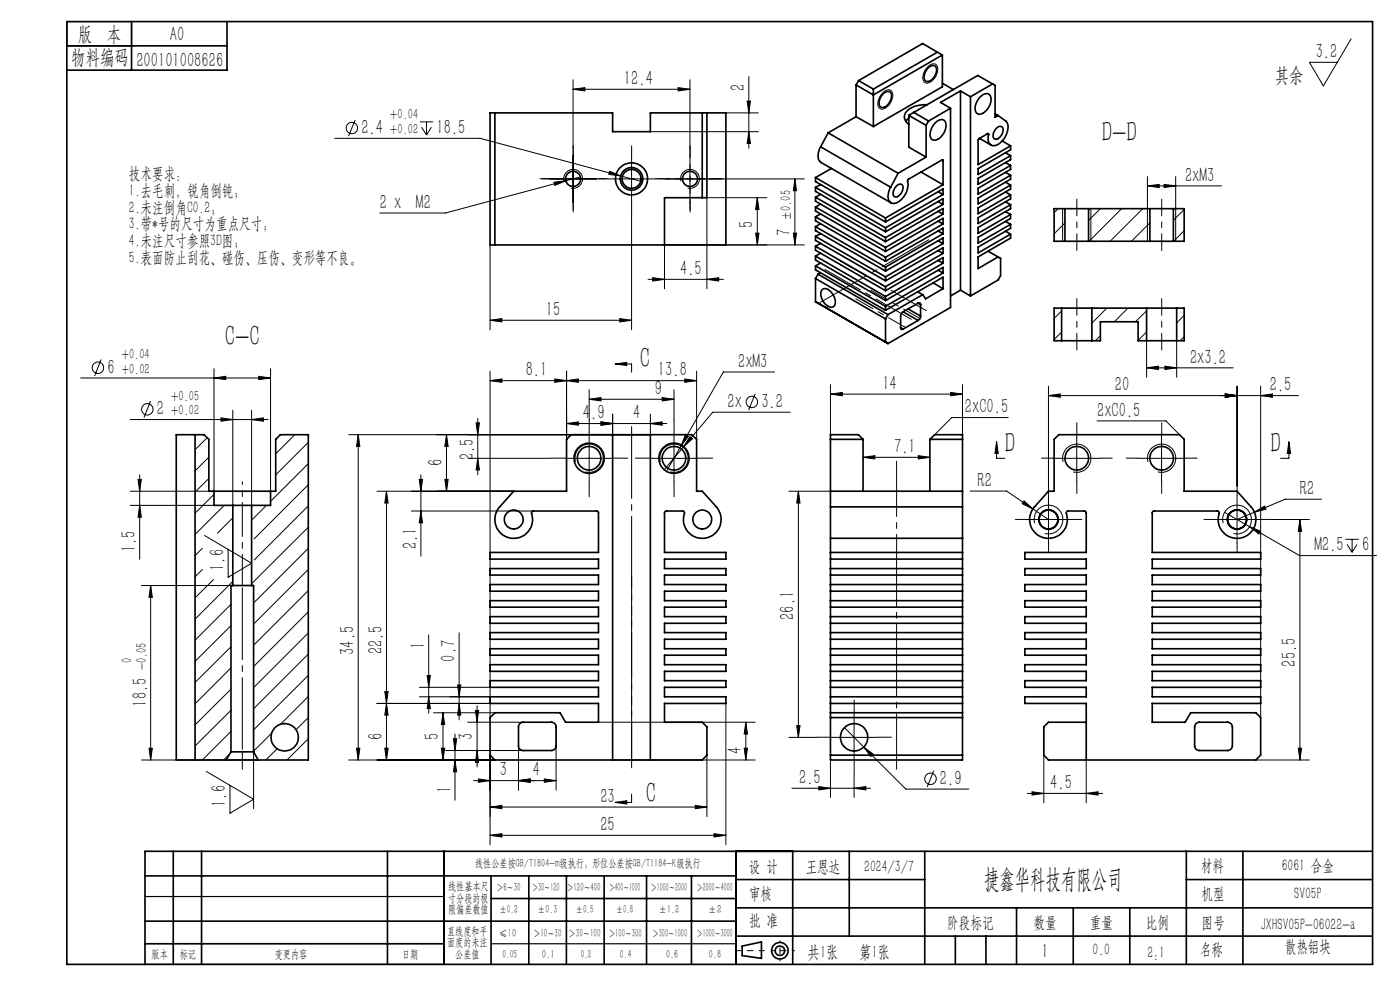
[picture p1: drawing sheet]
<svg xmlns="http://www.w3.org/2000/svg" width="297mm" height="210mm" viewBox="0 0 297 210" stroke-linecap="round" stroke-linejoin="round" font-family="sans-serif">
<g fill="none" stroke="#000" stroke-width=".21">
<path d="M121.6 18.9l2.5-.3v.7zM121.6 16.9v14.5M121.6 18.9h24.8M143.9 18.6l2.5 .3-2.5 .4zM146.4 16.9v14.5M158.9 16.3v15.2M187.4 19.6a1.09 1.09 0 0 1 1-.6 1.09 1.09 0 0 1 1 .8 3.1 3.1 0 0 1-2.3 3.4 1.3 1.3 0 0 1-.7-2l.4-1zM196.8 14.2a1.19 1.19 0 0 1 2-.2 2.89 2.89 0 0 1-2.3 3.6 1.47 1.47 0 0 1-.5-2.1zM286.6 8.2l-5.9 10-2.9-5h5.9M71 29.3h30.8l29.9 8M75.4 25.4l-1.5 3.5M89.1 25.9h2.8"/>
<path d="M89.4 27l1.1 1.6M90.5 25.9v2.7M91.5 27l-1 1.6M116.6 38h10M117.5 38.7l2.6-.4-2.4 1zM119.7 38.4a1.99 1.99 0 0 1 1.8-2.4 1.99 1.99 0 0 1 2.1 2.2 1.99 1.99 0 0 1-2.5 1.7M120.1 38.3l-25.6 6.9h-13.9M121.6 32.9v10.1M123.1 37.5l-3 .8M129 38h10M129.3 36.3l2.4 1-2.5-.3zM131.7 37.3l4.6 1.3"/>
<path d="M134 32.9v10.1M138 27.9h22.9M141 38h29.6M144.5 38.4a1.99 1.99 0 0 1 1.8-2.4 1.99 1.99 0 0 1 2.1 2.2 1.99 1.99 0 0 1-2.5 1.7M146.4 32.9v10.1M154 23.9h6.9M158.5 21.4h.7l-.3 2.5zM158.9 27.9l.3 2.5h-.7zM168.6 38l.4 2.5h-.7zM168.6 38v14M243.4 39.4l2.5-.3v.7zM243.4 37.5v13.7"/>
<path d="M243.4 39.4h15.8M246.9 39.1l2.5 .3-2.5 .4zM249.4 37.5v13.7M104 52v17.9M134 44.9v25M137.5 59.3h16M138.5 58.9l2.5 .4-2.5 .3zM140.5 52h30.1M141 52v9.3M150 59.3l2.5-.4v.7zM160.3 49.5h.7l-.3 2.5zM160.7 41.9l.3 2.5h-.7z"/>
<path d="M160.7 41.9v10.1M162.7 41.9h-12.7v19.4M168.3 49.5h.7l-.4 2.5zM224.5 44.3l-.9 .8M225.4 44.3v6.9M225.9 47.3l-2.3 2.3M231.4 44.3v6.9M233.4 44.3l-2.5 2.5M237.9 44.3l-6.9 6.9M242.4 44.3l-6.9 6.9M243.9 47.3l-3.9 3.9M251.2 44.4l-2.3 2.3"/>
<path d="M251.2 48.9l-2.2 2.3M21.4 76.3l-1.3 3.5M45.4 78.2v26h-17.8M54.9 79.8l2.5 .4-2.5 .3zM57.4 78.2v26M104 67.9l2.5-.3v.7zM104 78.7v73.5M104 67.9h30M120.2 78.7v14.5M130.5 77.2h3.5v1.7M130.5 77.2l2.5-.3v.6zM131.5 67.6l2.5 .3-2.5 .4z"/>
<path d="M147.8 78.7v14.5M164.3 78.9h-10.8l-9 15.7M225.2 66l-1.6 1.5M225.2 70.4l-1.6 1.6M233.4 71.2l-1 1.1M234.8 65.4l-3.2 3.1M239.3 65.4l-2.9 2.9M243.2 78l2.5-.3v.7zM243.2 72.3v7.7M243.2 78h18.4M243.2 65.9l-2.3 2.4M243.2 70.4l-1.8 1.8"/>
<path d="M247.1 77.7l2.5 .3-2.5 .4zM249.6 72.3v7.7M251.2 66.9l-1.6 1.6M251.2 71.4l-.8 .9M17.1 80.2h40.3M27.6 89h29.3M31.9 85.1l-1.3 3.5M44 92.8l-2.6 2.6M44.3 97l-2.9 2.9M45.4 80.2l2.5-.4v.7zM46.9 88.6l2.5 .4-2.5 .4zM49.4 87v20.2"/>
<path d="M53.4 89l2.5-.4v.8zM53.4 87v20.2M62.5 92.2l-4 4.1M65.4 93.8l-6.9 6.9M65.4 98.3l-8 8.1M76 92.2l.3 2.5h-.7zM76 92.2v69M94.7 92.2l.4 2.5h-.7zM94.7 92.2v12M99.4 97.2h17.4M101 89.7h.7l-.3 2.5zM101.4 97.2l.3 2.5h-.7z"/>
<path d="M101.4 88.7v12M104 80.7l2.5-.3v.7zM104 80.7h43.8M117.7 80.4l2.5 .3-2.5 .4zM120 97.2h10M120.2 89.8l2.5-.3v.7zM120.2 89.8h21.3M120.2 80.7l2.5-.3v.7zM122.1 98a3 3 0 0 1 2.6-3.8 3 3 0 0 1 3.3 3.3 3 3 0 0 1-3.8 2.6M125 84.7l2.5-.4v.7zM125 82.7v6.3M125 92.2v10"/>
<path d="M125 84.7h18M127.5 89.5l2.5 .3-2.5 .4zM130 87.8v4.4M138 97.2h10M138 89.8l2.5-.3v.7zM138 87.8v4.4h-64M140.1 98a3 3 0 0 1 2.6-3.8 3 3 0 0 1 3.3 3.3 3 3 0 0 1-3.8 2.6M140.5 84.3l2.5 .4-2.5 .3zM143 82.7v6.3M143 92.2v10M144.5 94.6l-3 5.2M145.3 80.4l2.5 .3-2.5 .4z"/>
<path d="M145.4 92.2l.6 .4-1.5 2zM146.4 92.6l.5 .5-1.9 1.6zM160.2 83.5l-1.4 3.5M167.6 87.4h-16.4l-10.3 12.3M176.2 83.6l2.5-.4v.8zM176.2 81.6v25.9M176.2 83.6h28M183.1 97l2.5-.3v.7zM183.1 97h14.2M194.8 96.7l2.5 .3-2.5 .4zM201.7 83.2l2.5 .4-2.5 .4zM204.2 81.6v10.6"/>
<path d="M211.4 93.7l.4 2.5h-.7zM211.4 93.7v3.5h1.8M213.9 88.6h-12l-3.6 3.6M222.4 83.9l2.5-.3v.7zM222.4 81.9v21.2M222.4 83.9h53.1M223.4 97.2h10M225.5 98a3 3 0 0 1 2.7-3.8 3 3 0 0 1 3.2 3.3 3 3 0 0 1-3.8 2.6M228.4 92.2v10M232.7 89.3h14.6l2.9 2.9M241.4 97.2h10M243.5 98a3 3 0 0 1 2.7-3.8 3 3 0 0 1 3.2 3.3 3 3 0 0 1-3.8 2.6"/>
<path d="M246.4 92.2v10M259.9 83.6l2.5 .3-2.5 .4zM262.4 81.9v21.2M267.4 83.9l2.5-.3v.7zM267.4 81.9v70.3M273.4 93.7l.4 2.5h-.7zM273.4 93.7v3.5h-1.7M27.6 107.2h17.8M29.3 101.7h.7l-.4 2.5zM29.6 100.7v17.9M29.6 107.2l.4 2.5h-.7zM42.9 116.3l-1.5 1.6"/>
<path d="M43.4 113.6l10 5.9-5 2.9v-5.9M44.3 101.5l-2.9 2.9M45.4 104.9l-4 4M47.6 107.2l-6.2 6.2M49.4 109.8l-3.3 3.3M56.5 107.2l-3.1 3.1M65.4 102.8l-11.5 11.5M65.4 107.3l-11.5 11.5M65.4 111.8l-12 12M65.4 116.3l-11.6 11.6M80 104.2h29M82 104.2l.3 2.5h-.7z"/>
<path d="M82 104.2v57M87.3 108.4h25.8M88.9 101.7h.7l-.3 2.5zM89.3 108.4l.3 2.5h-.7zM89.3 100.7v17.3M94.4 101.7h.7l-.4 2.5zM167.4 104.2h8.8M169.4 104.2l.3 2.5h-.7zM169.4 104.2v52.2M205.8 104.2h7.7l8.9 6M217.2 106.2l1.9 1.7-2.2-1.1zM217.4 110.2h10"/>
<path d="M219.5 111a3 3 0 0 1 2.7-3.8 3 3 0 0 1 3.3 3.3 3 3 0 0 1-3.8 2.7M222.4 105.2v10M257.4 110.2h10M259.5 111a3.1 3.1 0 0 1 2.7-3.8 3.1 3.1 0 0 1 3.3 3.3 3.1 3.1 0 0 1-3.8 2.7M259.8 108.7l5.3 3M262.4 105.2v10M265.1 111.7l2.3 1-.3 .6zM265.1 111.7l10.6 6.2h16.3M266.1 108.6l2.2-1.3 .3 .7zM266.1 108.6l-3.7 1.6M269.5 110.2h8.3M275.8 110.2l.3 2.5h-.7z"/>
<path d="M275.8 110.2v51M280.4 105.9h-7.8l-6.5 2.7M285.4 114.4h2.8M285.8 115.5l1 1.6M286.8 114.4v2.7M287.9 115.5l-1.1 1.6M30 124.2h19M32 124.2l.3 2.5h-.7zM32 124.2v37M42.9 120.8l-1.5 1.5M45.3 122.9l-3.9 3.9M49 128.2l-7.6 7.6"/>
<path d="M49 132.7l-7.6 7.6M49 137.2l-7.6 7.6M49.4 123.3l-8 8M65.4 125.3l-11.6 11.6M65.4 120.8l-11.6 11.6M65.4 129.8l-11.6 11.6M65.4 134.3l-11.6 11.6M65.4 138.7l-11.6 11.6M90.9 134.6v16.7M97.4 134.2v18.5M31.6 158.7h.7l-.3 2.5zM48.8 159.9l-1.4 1.3"/>
<path d="M49 141.7l-7.6 7.6M49 146.2l-7.6 7.6M49 150.7l-7.6 7.5M49 155.1l-6.1 6.1M53.8 159.5v12M57.6 155.5l-3.8 3.8M58.8 158.8l-2.4 2.4M65.4 143.3l-11.6 11.5M65.4 147.7l-5.9 6M65.4 152.2l-2.6 2.6M65.4 156.7l-4.5 4.5M75.6 158.7h.7l-.3 2.5z"/>
<path d="M80 149.2h24M81.6 158.7h.7l-.3 2.5zM81.6 146.7h.7l-.3 2.5zM82 149.2l.3 2.5h-.7zM89 147.8h15M89 145.8h15M90.6 143.3h.7l-.4 2.5zM90.9 147.8l.4 2.5h-.7zM92 151.2h13M93.6 158.7h.7l-.3 2.5zM94 151.2v10M94 151.2l.3 2.5h-.7z"/>
<path d="M94.5 159.2h16.5M96.2 156.7h.7l-.4 2.5zM96.5 155.7v14M97.1 145.3h.7l-.4 2.5zM97.4 149.2l.4 2.5h-.7zM99.2 153.2h11.8M100.9 150.7h.6l-.3 2.5zM101.2 159.2l.3 2.5h-.6zM101.2 149.7v13M110 158.2v9.4M118 158.2v9.4M127 153.2h33.2"/>
<path d="M154 149.2v30M157.9 158.7h.7l-.4 2.5zM158.2 153.2l.4 2.5h-.7zM158.2 153.2v8M167.4 156.4h5.9M169 153.9h.7l-.3 2.5zM176.2 156.4h10M179.1 154.3l4.1 4.2M181.2 151.4v10M183.2 158.5l2 1.5-.5 .5zM183.2 158.5l9 8.9h13.3M275.4 158.7h.7l-.3 2.5z"/>
<path d="M30 161.2h24.8M43.8 163.6l10 5.9-5 3v-5.9M74 161.2h31M96.5 161.2l.4 2.5h-.7zM100.5 165.6h17.5M101.5 165.2l2.5 .4-2.5 .3zM104 171.2l2.5-.4v.7zM104 160.2v19M104 171.2h46M104 177.2l2.5-.4v.7zM104 177.2h50M110 165.6l2.5-.4v.7z"/>
<path d="M115.5 165.2l2.5 .4-2.5 .3zM130 161.2h30.2M130.5 170.2l2.5-.3v.7zM134 168.4v1.8h-3.5M147.5 170.8l2.5 .4-2.5 .3zM150 160.2v13M151.5 176.8l2.5 .4-2.5 .3zM168 167.2h16.7M173.7 166.9l2.5 .3-2.5 .4zM176.2 161.2v8M181.2 167.2l2.5-.3v.7zM181.2 164.3v4.9"/>
<path d="M198.1 163.5l-1.4 3.4M217.9 168.3h16M218.9 167.9l2.5 .4-2.5 .4zM221.4 160.2v10.1M230.4 168.3l2.5-.4v.8zM230.4 161.2v9.1M266.4 161.2h11.4"/>
<circle cx="74.6" cy="27.2" r="1.21"/>
<circle cx="20.8" cy="78" r="1.2"/>
<circle cx="31.3" cy="86.8" r="1.2"/>
<circle cx="159.5" cy="85.3" r="1.22"/>
<circle cx="197.4" cy="165.2" r="1.22"/>
</g>
<g fill="none" stroke="#000" stroke-width=".35">
<path d="M14.2 4.6h277v200h-277zM14.2 9.7h34M27.9 4.6v10.3M48.2 4.6v10.3h-34M181.6 18v6.8M182.1 17.1l3.2 1.8M182.1 17.1l-.5 .9M185.3 18.9v7.9M197 14.3l.1-.1a.92 .92 0 0 1 1.3-.2 .92 .92 0 0 1 .2 1.2 2.28 2.28 0 0 1-2.1 2.1 1.67 1.67 0 0 1 .1-2.5zM198.9 11.1l-13.6 7.8M198.9 11.1l1 .6M198.9 11.1l-3.2-1.9-13.6 7.9"/>
<path d="M199.9 11.7l-14.6 8.4-3.7-2.1M199.9 11.7v6.7l-14.6 8.4M199.9 17.7l2.3 1.3M203.8 19.3l2.1 1.2M203.8 19.3l-4.3 2.4 2.1 1.3M203.8 19.3v42.3M210.6 17.8l.5 .3v6.8l.6-.4M210.6 17.8l-3.2-1.8-13.5 7.8M210.6 17.8l-4.7 2.7M104 23.9h26v4h8v-4h16v28.1h-50zM105 23.9v28.1M149 23.9v18"/>
<path d="M150 23.9v18h-9v10.1M173 37.7l14.9 8.5M173 37.7v.8l14.9 8.6M173 39.7v.9l14.9 8.6M173 39.7l14.9 8.6M174.1 39.1l-1.1 .6M174.1 31.1a2.57 2.57 0 0 0 .1 3.4l14.8 8.5M174.1 31.1l14.8 8.6M175.7 28.2l-1.6 2.9M175.7 28.2l14.8 8.6M176.4 35.7l-3.4 2M181.6 24.8l3.7 2"/>
<path d="M181.6 24.8l-5.9 3.4M187.2 20.1l.4-.4a.9 .9 0 0 1 1.2-.2 .9 .9 0 0 1 .3 1.2 2.2 2.2 0 0 1-2.2 2 1.79 1.79 0 0 1 .1-2.4zM190.2 39.4a.79 .79 0 0 1 1.1-.3 .79 .79 0 0 1 .2 1.1 1.69 1.69 0 0 1-1.7 1.5 1.61 1.61 0 0 1 .4-2.3zM190.5 36.8l-1.6 2.9M192.8 25l-.6 .7M192.8 24.5l3.7 2.1M192.8 24.5v6.7l3.7 2.1M193.9 23.8l-1.1 .7M193.9 23.8l3.1 1.9M195.4 36.5l4.7 2.7M196.5 33.3l-6 3.5M196.5 26.6v6.7"/>
<path d="M196.7 22.2a4.9 4.9 0 0 0-4.8 2.1 1.79 1.79 0 0 0 .9 2.1M197 25.7l-.5 .9M198.4 26l.4-.3a1.13 1.13 0 0 1 1.4-.2 1.13 1.13 0 0 1 .5 1.3 3.2 3.2 0 0 1-2.6 2.9 1.35 1.35 0 0 1-.7-1.9l.5-1.1zM199.8 33.9l.3 .1M199.8 33.9l-7.3 4.3a4.3 4.3 0 0 1-2.9 5 1.56 1.56 0 0 1-1.1-2.3l.4-1.2M200.1 34v5.2M200.1 39.2l-12.2 7M201.6 23v42.2l-13.2 7.7M201.6 23l-4.6 2.7M205.9 20.5v42.3M207.7 20.8a1.57 1.57 0 0 1 2.3-.6 3.1 3.1 0 0 1-1.6 3.9 1.09 1.09 0 0 1-1.3-.2 1.09 1.09 0 0 1-.2-1.2l.3-1zM207.8 29.3l2.4 1.5"/>
<path d="M209.4 28.4l.3 .2M209.7 28.6l-.1-.3-2.1 1.3v5.3l6.9-4M211.1 24.1l.6 .4M211.3 27.3l.1-.1a.77 .77 0 0 1 1.1-.3 .77 .77 0 0 1 .2 1.1 1.63 1.63 0 0 1-1.8 1.4l-.2-.2v-.6l.3-.8zM211.7 24.5l1.6 1.1a2.86 2.86 0 0 1-.2 3.6 2.68 2.68 0 0 1-2.8 1.6 1.83 1.83 0 0 1-.6-2.2M212.6 29.9l1.8 1M213.3 32.4l1.1 .6M213.3 34.5l1.1 .6M213.3 36.6l1.1 .6M213.3 38.7l1.1 .6M214.4 30.9v.9l-6.9 4v1.2l6.9-4M214.4 33v.9l-6.9 3.9v1.3l6.9-4"/>
<path d="M214.4 35.1v.8l-6.9 4v1.3l6.9-4M214.4 37.2v.8l-6.9 4v1.2l6.9-3.9M214.4 39.3v.8l-6.9 4v1.2l6.9-4M173 41.8v.9l14.9 8.6M173 43.9v.9l14.9 8.5M173 46v.8l14.9 8.6M173 48.1v.8l14.9 8.6M173 50.2v.8l14.9 8.6M173 52.2v.9l14.9 8.6M173 54.3v.9l14.9 8.5M173 56.4v.8l14.9 8.6M173 59.1v4.9"/>
<path d="M173 41.8l14.9 8.6M173 43.9l14.9 8.6M173 46l14.9 8.6M173 48.1l14.9 8.5M173 50.2l14.9 8.5M173 52.2l14.9 8.6M173 54.3l14.9 8.6M173 56.4l14.9 8.6M173 59.1l14.9 8.6M173.5 58.2l14.9 8.5M173.5 58.2l-.5 .9M174.1 41.2l-1.1 .6"/>
<path d="M174.1 43.3l-1.1 .6M174.1 45.4l-1.1 .6M174.1 47.5l-1.1 .6M174.1 49.6l-1.1 .6M174.1 51.6l-1.1 .6M174.1 53.7l-1.1 .6M174.1 55.8l-1.1 .6M174.1 57.9l-.6 .3M187.9 46.2v.9M187.9 48.3v.9M187.9 50.4v.9M187.9 52.5v.8"/>
<path d="M187.9 54.6v.8M187.9 56.6v.9M187.9 58.7v.9M197.9 60l2.2 1.2M199 40.7l1.1 .6M199 42.7l1.1 .6M199 44.8l1.1 .6M199 46.9l1.1 .6M199 49l1.1 .6M199 51.1l1.1 .6M199 53.2l1.1 .6M199 55.2l1.1 .6"/>
<path d="M199 57.3l1.1 .6M200.1 41.3v-1.2l-12.2 7M200.1 43.3v-1.2l-12.2 7.1M200.1 45.4v-1.2l-12.2 7.1M200.1 47.5v-1.2l-12.2 7M200.1 49.6v-1.2l-12.2 7M200.1 51.7v-1.2l-12.2 7M200.1 53.8v-1.2l-12.2 7M200.1 55.8v-1.2l-12.2 7.1M200.1 57.9v-1.2l-12.2 7M200.1 57.9l-12.2 7.1M200.1 55.8l-12.2 7.1"/>
<path d="M200.1 53.8l-12.2 7M200.1 51.7l-12.2 7M200.1 49.6l-12.2 7M200.1 47.5l-12.2 7.1M200.1 45.4l-12.2 7.1M200.1 43.3l-12.2 7.1M200.1 41.3l-12.2 7M209.6 53.3l2.1 1.2M211.7 54.5l.6 .3v3.7l-.6 .9-5.8 3.4M213.3 40.7l1.1 .6M213.3 42.8l1.1 .6M213.3 44.9l1.1 .6"/>
<path d="M213.3 47l1.1 .6M213.3 49.1l1.1 .6M214.4 41.3v.9l-6.9 4v1.2l6.9-4M214.4 43.4v.9l-6.9 4v1.2l6.9-4M214.4 45.5v.8l-6.9 4v1.3l6.9-4M214.4 47.6v.8l-6.9 4v1.2l6.9-3.9M214.4 49.7v.8l-6.9 4v2.5l4.2-2.5M225.9 44.3h5M225.9 51.2h5M225.9 44.3h-2.3v6.9h2.3M225.9 44.3v6.9M230.9 44.3v6.9"/>
<path d="M230.9 44.3h13M230.9 51.2h13M243.9 44.3h5M243.9 51.2h5M243.9 44.3v6.9M248.9 44.3h2.3v6.9h-2.3M248.9 44.3v6.9M173 64l14.9 8.6M173 64l15.4 8.9M174.4 61.4a1.74 1.74 0 0 1 2.4 1.2 1.79 1.79 0 0 1-.1 2.5 2.4 2.4 0 0 1-2.5-2.1l-.1-1zM187.9 72.6l.5 .3M187.9 60.8v.9"/>
<path d="M187.9 62.9v.8M187.9 65v.8M187.9 67.7v4.9M188.4 66.7l-.5 1M191.1 69.5a.31 .31 0 0 0 .1 .4 .31 .31 0 0 0 .4-.1M191.1 69.5l.5 .3M191.6 66.1l-.5 .7v2.7M191.6 66.1l3.2 1.9M192.7 65.5l2.6 1.6M194.7 61.9l1.1 .6M194.8 64.3a.32 .32 0 0 1 .4 0 .32 .32 0 0 1 .1 .3M194.8 64.3l-3.2 1.8"/>
<path d="M194.8 68l-3.2 1.8M194.8 64.3l.5 .3M195.3 67.1l-.1 .3-.4 .6M195.3 64.6v2.5M195.8 62.5l-7.4 4.2M200.1 61.2l-3.7 2.2-.6-.9M200.1 61.2v-2.4l-12.2 7M203.8 61.6l-2.2 1.2M203.8 61.6l2.1 1.2M225.2 65.4h6.4M225.2 72.3h6.4M225.2 65.4h-1.6v6.9h1.6"/>
<path d="M225.2 65.4v6.9M231.6 65.4v6.9M231.6 72.3h1.8v-4h8v4h1.8M231.6 65.4h11.6M243.2 72.3h6.4M243.2 65.4h6.4M243.2 65.4v6.9M249.6 65.4h1.6v6.9h-1.6M249.6 65.4v6.9M41.4 92.2v69M130 92.2v69M138 92.2v69"/>
<path d="M176.2 93.2h6.9M183.1 93.2l-1-1h-5.9v15.3M183.1 93.2v11M197.3 93.2l1-1h5.9v15.3M197.3 93.2h6.9M197.3 93.2v11M45.4 104.2h12M45.4 104.2h-1.1v-11l-1-1h-5.9v69h10.6M45.4 104.2v3h4M49.4 107.2h4M49.4 107.2v17M53.4 107.2v17"/>
<path d="M57.4 104.2h1.1v-11l1-1h5.9v69h-10.6M57.4 104.2v3h-4M109 104.2h11.2v-11l1-1h25.6l1 1v11h1.2l3 3.3a4 4 0 0 1-2.3 6.6 4 4 0 0 1-4.5-5.3l-.3-.4h-3.6l-.3 .2v8.6h13v1.4h-13v2h13v1.4h-13v2h13v1.4h-13v2h13v1.4h-13v2h13v1.4h-13v2h13v1.4h-13v2h13v1.4h-13v2h13v1.4h-13v2h13v1.4h-13v2h13v1.4h-13v4h8l1 1v6l-1 1h-44l-1-1v-8l1-1h13.8l1.2 2h7v-4h-23v-1.4h23v-2h-23v-1.4h23v-2h-23v-1.4h23v-2h-23v-1.4h23v-2h-23v-1.4h23v-2h-23v-1.4h23v-2h-23v-1.4h23v-2h-23v-1.4h23v-2h-23v-1.4h23v-2h-23v-1.4h23l-.1-8.7-13.8-.1a.39 .39 0 0 0-.3 .5 4 4 0 0 1-4.6 5.2 4 4 0 0 1-2.2-6.6zM176.2 107.5v6.7M176.2 114.2v47h28v-47M176.2 118.6h28M176.2 117.2h28M176.2 104.2h28M176.2 114.2h28M176.2 107.5h28M204.2 107.5v6.7M49.4 124.2h4"/>
<path d="M49.4 124.2h-.4v35.3M53.4 124.2h.4v35.3M176.2 139h28M176.2 137.6h28M176.2 135.6h28M176.2 134.2h28M176.2 132.2h28M176.2 130.8h28M176.2 128.8h28M176.2 127.4h28M176.2 125.4h28M176.2 124h28"/>
<path d="M176.2 122h28M176.2 120.6h28M49 159.5h4.8M49 159.5l-1 1.7M53.8 159.5l1 1.7M110.2 153.6l.6-.4h6.2a1.02 1.02 0 0 1 1 1v4a.95 .95 0 0 1-1 1h-6a1.02 1.02 0 0 1-1-1v-4.2zM176.2 151.2h28M176.2 149.2h28M176.2 147.8h28M176.2 145.8h28M176.2 144.4h28M176.2 142.4h28"/>
<path d="M176.2 141h28M176.2 152.2h28M230.4 153.2h-8l-1 1v6l1 1h44l1-1v-8l-1-1h-13.8l-1.2 2h-7v-4h23v-1.4h-23v-2h23v-1.4h-23v-2h23v-1.4h-23v-2h23v-1.4h-23v-2h23v-1.4h-23v-2h23v-1.4h-23v-2h23v-1.4h-23v-2h23v-1.4h-23v-2h23v-1.4h-23v-2h23v-1.4h-23l.1-8.7 13.8-.1a.39 .39 0 0 1 .3 .5 4 4 0 0 0 4.6 5.2 4 4 0 0 0 2.2-6.6l-3-3.3h-11.2v-11l-1-1h-25.6l-1 1v11h-1.2l-2.9 3.3a4 4 0 0 0 2.2 6.6 4 4 0 0 0 4.5-5.3l.3-.4 3.8 .1 .1 8.7h-13v1.4h13v2h-13v1.4h13v2h-13v1.4h13v2h-13v1.4h13v2h-13v1.4h13v2h-13v1.4h13v2h-13v1.4h13v2h-13v1.4h13v2h-13v1.4h13v2h-13v1.4h13v12M253.6 153.6l.6-.4h6.2a1.08 1.08 0 0 1 1 1v4a1.02 1.02 0 0 1-1 1h-6a1.02 1.02 0 0 1-1-1v-4.2zM48 161.2h6.8M176.2 160.2h28M30.8 195.4h125.4M30.8 185.8h125.4M36.8 180.6v24M42.8 180.6v24M82.2 180.6v24M94.2 180.6v24"/>
<path d="M104.2 185.8v18.8M104.2 190.6h52M112.2 185.8v18.8M120.2 185.8v18.8M128.2 185.8v18.8M137.2 185.8v18.8M146.7 185.8v18.8M156.2 180.6v24M156.2 186.6h40M156.2 198.6h135M156.2 192.6h135M168.2 180.6v24"/>
<path d="M180.2 180.6v18M196.2 180.6v24M202.7 198.6v6M209.2 198.6v6M215.7 192.6v12M227.7 192.6v12M239.7 192.6v12M251.7 186.6h39.5M251.7 180.6v24M263.7 180.6v24M291.2 180.6h-260.4v24M30.8 200.2h63.4"/>
<path d="M157.4 200.7l4.1-.9v3.5l-4.1-.6z"/>
<circle cx="121.6" cy="38" r="1.6"/>
<circle cx="134" cy="37.9" r="3.4"/>
<circle cx="134" cy="37.9" r="2.4"/>
<circle cx="134" cy="38" r="2.01"/>
<circle cx="146.4" cy="38" r="1.6"/>
<circle cx="125" cy="97.2" r="2.5"/>
<circle cx="125" cy="97.2" r="3.2"/>
<circle cx="143" cy="97.2" r="2.49"/>
<circle cx="143" cy="97.2" r="3.2"/>
<circle cx="228.4" cy="97.2" r="2.5"/>
<circle cx="246.4" cy="97.2" r="2.5"/>
<circle cx="109" cy="110.2" r="2"/>
<circle cx="149" cy="110.2" r="2"/>
<circle cx="222.4" cy="110.2" r="2"/>
<circle cx="222.4" cy="110.2" r="2.05"/>
<circle cx="262.4" cy="110.2" r="2.06"/>
<circle cx="262.4" cy="110.2" r="2"/>
<circle cx="60.4" cy="156.4" r="2.9"/>
<circle cx="181.2" cy="156.4" r="2.91"/>
<circle cx="165.5" cy="201.7" r="1.74"/>
<circle cx="165.5" cy="201.7" r="1"/>
</g>
<path d="M190.2 163.2v-65.4" fill="none" stroke="#000" stroke-width=".21" stroke-dasharray="15.2 1.3 1.3 1.3" stroke-dashoffset="3.5"/>
<g fill="none" stroke="#000" stroke-width=".21" stroke-dasharray="15.2 1.3 1.3 1.3">
<path d="M116.6 37.9h-2.1M116.6 37.9h-1.6M121.6 32.9v-2M121.6 32.9v-1.6M126.6 37.9h2M129 37.9h-2M134 32.9v-2M139 37.9h2M141.4 37.9h-2.1M146.4 32.9v-2M146.4 32.9v-1.6M151.4 37.9h2"/>
<path d="M151.4 37.9h1.6M121.6 42.9v2.1M121.6 42.9v1.6M134 42.9v2M146.4 42.9v2.1M146.4 42.9v1.6M120 97.2h-3.2M125 92.2v-3.2M130 97.2h3.2M138 97.2h-3.2M143 92.2v-3.2M148 97.2h3.2"/>
<path d="M223.4 97.2h-2.5M228.4 92.2v-2.5M233.4 97.2h2.5M241.4 97.2h-2.5M246.4 92.2v-2.5M251.4 97.2h2.5M125 102.2v3.2M143 102.2v3.2M217.4 110.2h-2M222.4 105.2v-2.1M222.4 115.2v2M227.4 110.2h2.1"/>
<path d="M228.4 102.2v2.5M246.4 102.2v2.5M257.4 110.2h-2M262.4 105.2v-2.1M262.4 115.2v2M267.4 110.2h2.1M176.2 156.4h-2.9M181.2 151.4v-2.9M186.2 156.4h2.9M51.4 163.2v-3.8M181.2 161.4v2.9"/>
</g>
<path d="M175 57.2l18.3 10.5M178.2 55.3l18.3 10.6" fill="none" stroke="#000" stroke-width=".21" stroke-dasharray="15.2 1.3 1.3 1.3" stroke-dashoffset="6.6"/>
<path d="M181.6 63.4l10.6 6.1M184.7 61.5l10.6 6.2" fill="none" stroke="#000" stroke-width=".21" stroke-dasharray="15.2 1.3 1.3 1.3" stroke-dashoffset="11"/>
<path d="M197 50.9l-23 13.3" fill="none" stroke="#000" stroke-width=".21" stroke-dasharray="15.2 1.3 1.3 1.3" stroke-dashoffset="3.8"/>
<path d="M51.4 124.2v-17" fill="none" stroke="#000" stroke-width=".21" stroke-dasharray="15.2 1.3 1.3 1.3" stroke-dashoffset="8.6"/>
<path d="M51.4 124.2v35.2" fill="none" stroke="#000" stroke-width=".21" stroke-dasharray="15.2 1.3 1.3 1.3" stroke-dashoffset="-.5"/>
<path d="M146.4 37.9v-5M146.4 37.9h-5M146.4 37.9v5M146.4 37.9h5M51.4 107.2v-5" fill="none" stroke="#000" stroke-width=".21" stroke-dasharray="15.2 1.3 1.3 1.3" stroke-dashoffset="14.6"/>
<path d="M228.4 42.2v10.9M246.4 42.2v10.9M228.4 74.2v-10.9M246.4 74.2v-10.9" fill="none" stroke="#000" stroke-width=".21" stroke-dasharray="15.2 1.3 1.3 1.3" stroke-dashoffset="11.7"/>
<path d="M134 122.2v39.3" fill="none" stroke="#000" stroke-width=".21" stroke-dasharray="15.2 1.3 1.3 1.3" stroke-dashoffset="7"/>
<path d="M134 90.2v73" fill="none" stroke="#000" stroke-width=".21" stroke-dasharray="15.2 1.3 1.3 1.3" stroke-dashoffset="-.3"/>
<path d="M162.1 201.7h-6" fill="none" stroke="#000" stroke-width=".21" stroke-dasharray="15.2 1.3 1.3 1.3" stroke-dashoffset="14.1"/>
<path d="M131.6 37.9h4.8M168.5 201.7h-4.8" fill="none" stroke="#000" stroke-width=".21" stroke-dasharray="15.2 1.3 1.3 1.3" stroke-dashoffset="14.7"/>
<path d="M165.5 199.6v4.2" fill="none" stroke="#000" stroke-width=".21" stroke-dasharray="15.2 1.3 1.3 1.3" stroke-dashoffset="15"/>
<path d="M14.2 4.6h13.7v5.1h-13.7zM30.8 190.2h63.4M30.8 204.6h63.4M104.2 200.2h52" fill="none" stroke="#000" stroke-width=".25"/>
<g fill="#000">
<path d="M246.9 39.1l2.5 .3-2.5 .4zM243.4 39.4l2.5-.3v.7z"/>
<path d="M130.5 77.2l2.5-.3v.6zM130.5 170.2l2.5-.3v.7z"/>
<path d="M243.2 78l2.5-.3v.7zM247.1 77.7l2.5 .3-2.5 .4z"/>
<path d="M125 84.7l2.5-.4v.7zM140.5 84.3l2.5 .4-2.5 .3zM110 165.6l2.5-.4v.7zM115.5 165.2l2.5 .4-2.5 .3zM146.4 92.6l-1.4 2.1 1.9-1.6zM145.4 92.2l-.9 2.4 1.5-2zM183.2 158.5l1.5 2 .5-.5zM222.4 83.9l2.5-.3v.7zM259.9 83.6l2.5 .3-2.5 .4zM259.9 83.6l2.5 .3-2.5 .4zM267.4 83.9l2.5-.3v.7zM266.1 108.6l2.5-.6-.3-.7zM217.2 106.2l-.3 .6 2.2 1.1zM265.1 111.7l2 1.6 .3-.6zM129.3 36.3l-.1 .7 2.5 .3zM117.5 38.7l.2 .6 2.4-1zM138.5 58.9l2.5 .4-2.5 .3zM150 59.3l2.5-.4v.7zM45.4 80.2l2.5-.4v.7zM54.9 79.8l2.5 .4-2.5 .3z"/>
<path d="M127.5 89.5l2.5 .3-2.5 .4zM138 89.8l2.5-.3v.7z"/>
<path d="M127.5 89.5l2.5 .3-2.5 .4zM120.2 89.8l2.5-.3v.7zM194.8 96.7l2.5 .3-2.5 .4zM183.1 97l2.5-.3v.7zM181.2 167.2l2.5-.3v.7zM173.7 166.9l2.5 .3-2.5 .4z"/>
<path d="M145.3 80.4l2.5 .3-2.5 .4zM120.2 80.7l2.5-.3v.7zM117.7 80.4l2.5 .3-2.5 .4zM104 80.7l2.5-.3v.7zM131.5 67.6l2.5 .3-2.5 .4zM104 67.9l2.5-.3v.7zM143.9 18.6l2.5 .3-2.5 .4zM121.6 18.9l2.5-.3v.7zM53.4 89l2.5-.4v.8zM46.9 88.6l2.5 .4-2.5 .4z"/>
<path d="M201.7 83.2l2.5 .4-2.5 .4zM176.2 83.6l2.5-.4v.8z"/>
<path d="M273.4 93.7l.4 2.5h-.7zM211.4 93.7l.4 2.5h-.7z"/>
<path d="M96.2 156.7h.7l-.4 2.5zM96.5 161.2l.4 2.5h-.7zM94 151.2l.3 2.5h-.7zM93.6 158.7h.7l-.3 2.5zM275.8 110.2l.3 2.5h-.7zM275.4 158.7h.7l-.3 2.5zM168.6 38l.4 2.5h-.7zM168.3 49.5h.7l-.4 2.5zM32 124.2l.3 2.5h-.7zM31.6 158.7h.7l-.3 2.5z"/>
<path d="M97.4 149.2l.4 2.5h-.7zM97.1 145.3h.7l-.4 2.5z"/>
<path d="M75.6 158.7h.7l-.3 2.5zM76 92.2l.3 2.5h-.7zM101.4 97.2l.3 2.5h-.7zM101 89.7h.7l-.3 2.5zM94.4 101.7h.7l-.4 2.5zM94.7 92.2l.4 2.5h-.7zM101.2 159.2l.3 2.5h-.6zM100.9 150.7h.6l-.3 2.5zM81.6 158.7h.7l-.3 2.5zM82 149.2l.3 2.5h-.7zM90.9 147.8l.4 2.5h-.7zM90.6 143.3h.7l-.4 2.5zM81.6 146.7h.7l-.3 2.5zM82 104.2l.3 2.5h-.7zM157.9 158.7h.7l-.4 2.5zM158.2 153.2l.4 2.5h-.7zM89.3 108.4l.3 2.5h-.7zM88.9 101.7h.7l-.3 2.5zM169 153.9h.7l-.3 2.5zM169.4 104.2l.3 2.5h-.7zM160.3 49.5h.7l-.3 2.5zM160.7 41.9l.3 2.5h-.7zM158.9 27.9l.3 2.5h-.7zM158.5 21.4h.7l-.3 2.5zM29.6 107.2l.4 2.5h-.7zM29.3 101.7h.7l-.4 2.5z"/>
<path d="M104 177.2l2.5-.4v.7zM151.5 176.8l2.5 .4-2.5 .3z"/>
<path d="M147.5 170.8l2.5 .4-2.5 .3zM104 171.2l2.5-.4v.7zM110 165.6l2.5-.4v.7zM101.5 165.2l2.5 .4-2.5 .3z"/>
<path d="M230.4 168.3l2.5-.4v.8zM218.9 167.9l2.5 .4-2.5 .4z"/>
</g>
<g font-size="6.3">
<text x="233.7" y="30.2">D-D</text>
<text x="47.7" y="73.4">C-C</text>
<text x="135.7" y="78">C</text>
<text x="213.2" y="96">D</text>
<text x="269.5" y="96">D</text>
<text x="137" y="170.4">C</text>
</g>
<text font-size="5.6" x="208.8" y="188.3">捷鑫华科技有限公司</text>
<g font-size="4.4">
<text x="16.5" y="8.6">版 本</text>
<text x="36.1" y="8.6">A0</text>
<text x="15.1" y="13.7">物料编码</text>
<text x="28.9" y="14.2">200101008626</text>
<text x="270.5" y="17.3">其余</text>
<text x="279.1" y="12.3">3.2</text>
<text x="132.4" y="18">12.4</text>
<text x="158" y="19.3" transform="rotate(-90 158 19.3)">2</text>
<text x="76.7" y="28.4">2.4</text>
<text x="92.6" y="28.4">18.5</text>
<text x="251.4" y="38.6">2xM3</text>
<text x="80.6" y="44.3">2 x M2</text>
<text x="159.8" y="48.3" transform="rotate(-90 159.8 48.3)">5</text>
<text x="167.8" y="50" transform="rotate(-90 167.8 50)">7</text>
<text x="144.3" y="58.4">4.5</text>
<text x="115.8" y="67.1">15</text>
<text x="252.5" y="77.1">2x3.2</text>
<text x="22.8" y="79.3">6</text>
<text x="111.5" y="79.8">8.1</text>
<text x="138.9" y="83.8">9</text>
<text x="139.6" y="79.8">13.8</text>
<text x="156.6" y="78">2xM3</text>
<text x="187.2" y="82.7">14</text>
<text x="236.5" y="83">20</text>
<text x="269.4" y="83">2.5</text>
<text x="33.3" y="88.1">2</text>
<text x="123.7" y="89">4.9</text>
<text x="134.3" y="89">4</text>
<text x="154.3" y="86.6">2x</text>
<text x="161.5" y="86.6">3.2</text>
<text x="204.7" y="87.7">2xC0.5</text>
<text x="232.7" y="88.4">2xC0.5</text>
<text x="93.9" y="98.9" transform="rotate(-90 93.9 98.9)">6</text>
<text x="100.5" y="97.6" transform="rotate(-90 100.5 97.6)">2.5</text>
<text x="189.7" y="96.1">7.1</text>
<text x="207.4" y="103.3">R2</text>
<text x="275.8" y="105">R2</text>
<text x="28.8" y="117.1" transform="rotate(-90 28.8 117.1)">1.5</text>
<text x="88.4" y="116.5" transform="rotate(-90 88.4 116.5)">2.1</text>
<text x="278.8" y="117">M2.5</text>
<text x="289" y="117">6</text>
<text x="47.5" y="121.1" transform="rotate(-90 47.5 121.1)">1.6</text>
<text x="168.5" y="131.5" transform="rotate(-90 168.5 131.5)">26.1</text>
<text x="90.1" y="137.7" transform="rotate(-90 90.1 137.7)">1</text>
<text x="75.1" y="138.9" transform="rotate(-90 75.1 138.9)">34.5</text>
<text x="81.1" y="138.8" transform="rotate(-90 81.1 138.8)">22.5</text>
<text x="96.6" y="140.3" transform="rotate(-90 96.6 140.3)">0.7</text>
<text x="274.9" y="141.4" transform="rotate(-90 274.9 141.4)">25.5</text>
<text x="31.1" y="149.9" transform="rotate(-90 31.1 149.9)">18.5</text>
<text x="81.1" y="156.9" transform="rotate(-90 81.1 156.9)">6</text>
<text x="93.1" y="156.9" transform="rotate(-90 93.1 156.9)">5</text>
<text x="100.3" y="156.9" transform="rotate(-90 100.3 156.9)">3</text>
<text x="157.4" y="160" transform="rotate(-90 157.4 160)">4</text>
<text x="106.1" y="164.7">3</text>
<text x="113.1" y="164.7">4</text>
<text x="169.5" y="166.3">2.5</text>
<text x="199.4" y="166.5">2.9</text>
<text x="222.8" y="167.4">4.5</text>
<text x="47.9" y="171.1" transform="rotate(-90 47.9 171.1)">1.6</text>
<text x="95.7" y="168.2" transform="rotate(-90 95.7 168.2)">1</text>
<text x="127.4" y="170.3">23</text>
<text x="127.4" y="176.3">25</text>
<text x="221" y="203.2">1</text>
</g>
<g font-size="3.8">
<text x="171.3" y="203.2">共1张</text>
<text x="182.3" y="203.2">第1张</text>
</g>
<g font-size="3.5">
<text x="27.3" y="38.1">技术要求：</text>
<text x="27.3" y="41.6">1.去毛刺，锐角倒钝；</text>
<text x="27.3" y="45.1">2.未注倒角C0.2；</text>
<text x="27.3" y="48.6">3.带*号的尺寸为重点尺寸；</text>
<text x="27.3" y="52.2">4.未注尺寸参照3D图；</text>
<text x="27.3" y="55.7">5.表面防止刮花、碰伤、压伤、变形等不良。</text>
<text x="158.9" y="184.9">设 计</text>
<text x="170.9" y="184.9">王恩达</text>
<text x="183.4" y="184.9">2024/3/7</text>
<text x="254.7" y="184.7">材料</text>
<text x="271.9" y="184.7">6061 合金</text>
<text x="158.9" y="190.8">审核</text>
<text x="254.9" y="190.7">机型</text>
<text x="274.6" y="190.8">SV05P</text>
<text x="158.9" y="196.5">批 准</text>
<text x="200.9" y="196.9">阶段标记</text>
<text x="219.3" y="196.9">数量</text>
<text x="231.2" y="196.9">重量</text>
<text x="243.1" y="196.9">比例</text>
<text x="254.9" y="196.9">图号</text>
<text x="267.4" y="197.3">JXHSV05P-06022-a</text>
<text x="231.8" y="202.5">0.0</text>
<text x="243.4" y="203.2">2:1</text>
<text x="254.5" y="202.5">名称</text>
<text x="272.5" y="201.8">散热铝块</text>
</g>
<g font-size="3.1">
<text x="82.8" y="25.3">+0.04</text>
<text x="82.8" y="28.4">+0.02</text>
<text x="167.8" y="46.9" transform="rotate(-90 167.8 46.9)">±0.05</text>
<text x="25.9" y="76.2">+0.04</text>
<text x="25.9" y="79.3">+0.02</text>
<text x="36.3" y="85">+0.05</text>
<text x="36.3" y="88.1">+0.02</text>
<text x="28" y="140.7" transform="rotate(-90 28 140.7)">0</text>
<text x="31.1" y="142.2" transform="rotate(-90 31.1 142.2)">-0.05</text>
</g>
<g font-size="2.5">
<text x="100.8" y="184">线性公差按GB/T1804-m级执行；形位公差按GB/T1184-K级执行</text>
<text x="95.1" y="188.8">线性基本尺</text>
<text x="95.1" y="191.3">寸分段的极</text>
<text x="105.3" y="189.1">＞6～30</text>
<text x="112.9" y="189.1">＞30～120</text>
<text x="120.2" y="188.9">＞120～400</text>
<text x="129.2" y="188.9">＞400～1000</text>
<text x="138.1" y="189.1">＞1000～2000</text>
<text x="147.8" y="189.1">＞2000～4000</text>
<text x="95.1" y="193.8">限偏差数值</text>
<text x="105.9" y="193.8">±0.2</text>
<text x="114.1" y="193.8">±0.3</text>
<text x="122.2" y="193.8">±0.5</text>
<text x="130.7" y="193.8">±0.8</text>
<text x="139.8" y="193.8">±1.2</text>
<text x="150.2" y="193.8">±2</text>
<text x="32.2" y="203.2">版本</text>
<text x="38.1" y="203.2">标记</text>
<text x="58.3" y="203.2">变更内容</text>
<text x="85.3" y="203.2">日期</text>
<text x="94.8" y="198.3">直线度和平</text>
<text x="94.8" y="200.7">面度的未注</text>
<text x="96.6" y="203.2">公差值</text>
<text x="105.9" y="198.7">≤10</text>
<text x="106.6" y="203.2">0.05</text>
<text x="113.2" y="198.7">＞10～30</text>
<text x="115" y="203.2">0.1</text>
<text x="120.6" y="198.7">＞30～100</text>
<text x="123.2" y="203.2">0.2</text>
<text x="129.1" y="198.7">＞100～300</text>
<text x="131.5" y="203.2">0.4</text>
<text x="138.4" y="198.7">＞300～1000</text>
<text x="141.3" y="203.2">0.6</text>
<text x="147.8" y="198.7">＞1000～3000</text>
<text x="150.4" y="203.2">0.8</text>
</g>
</svg>
